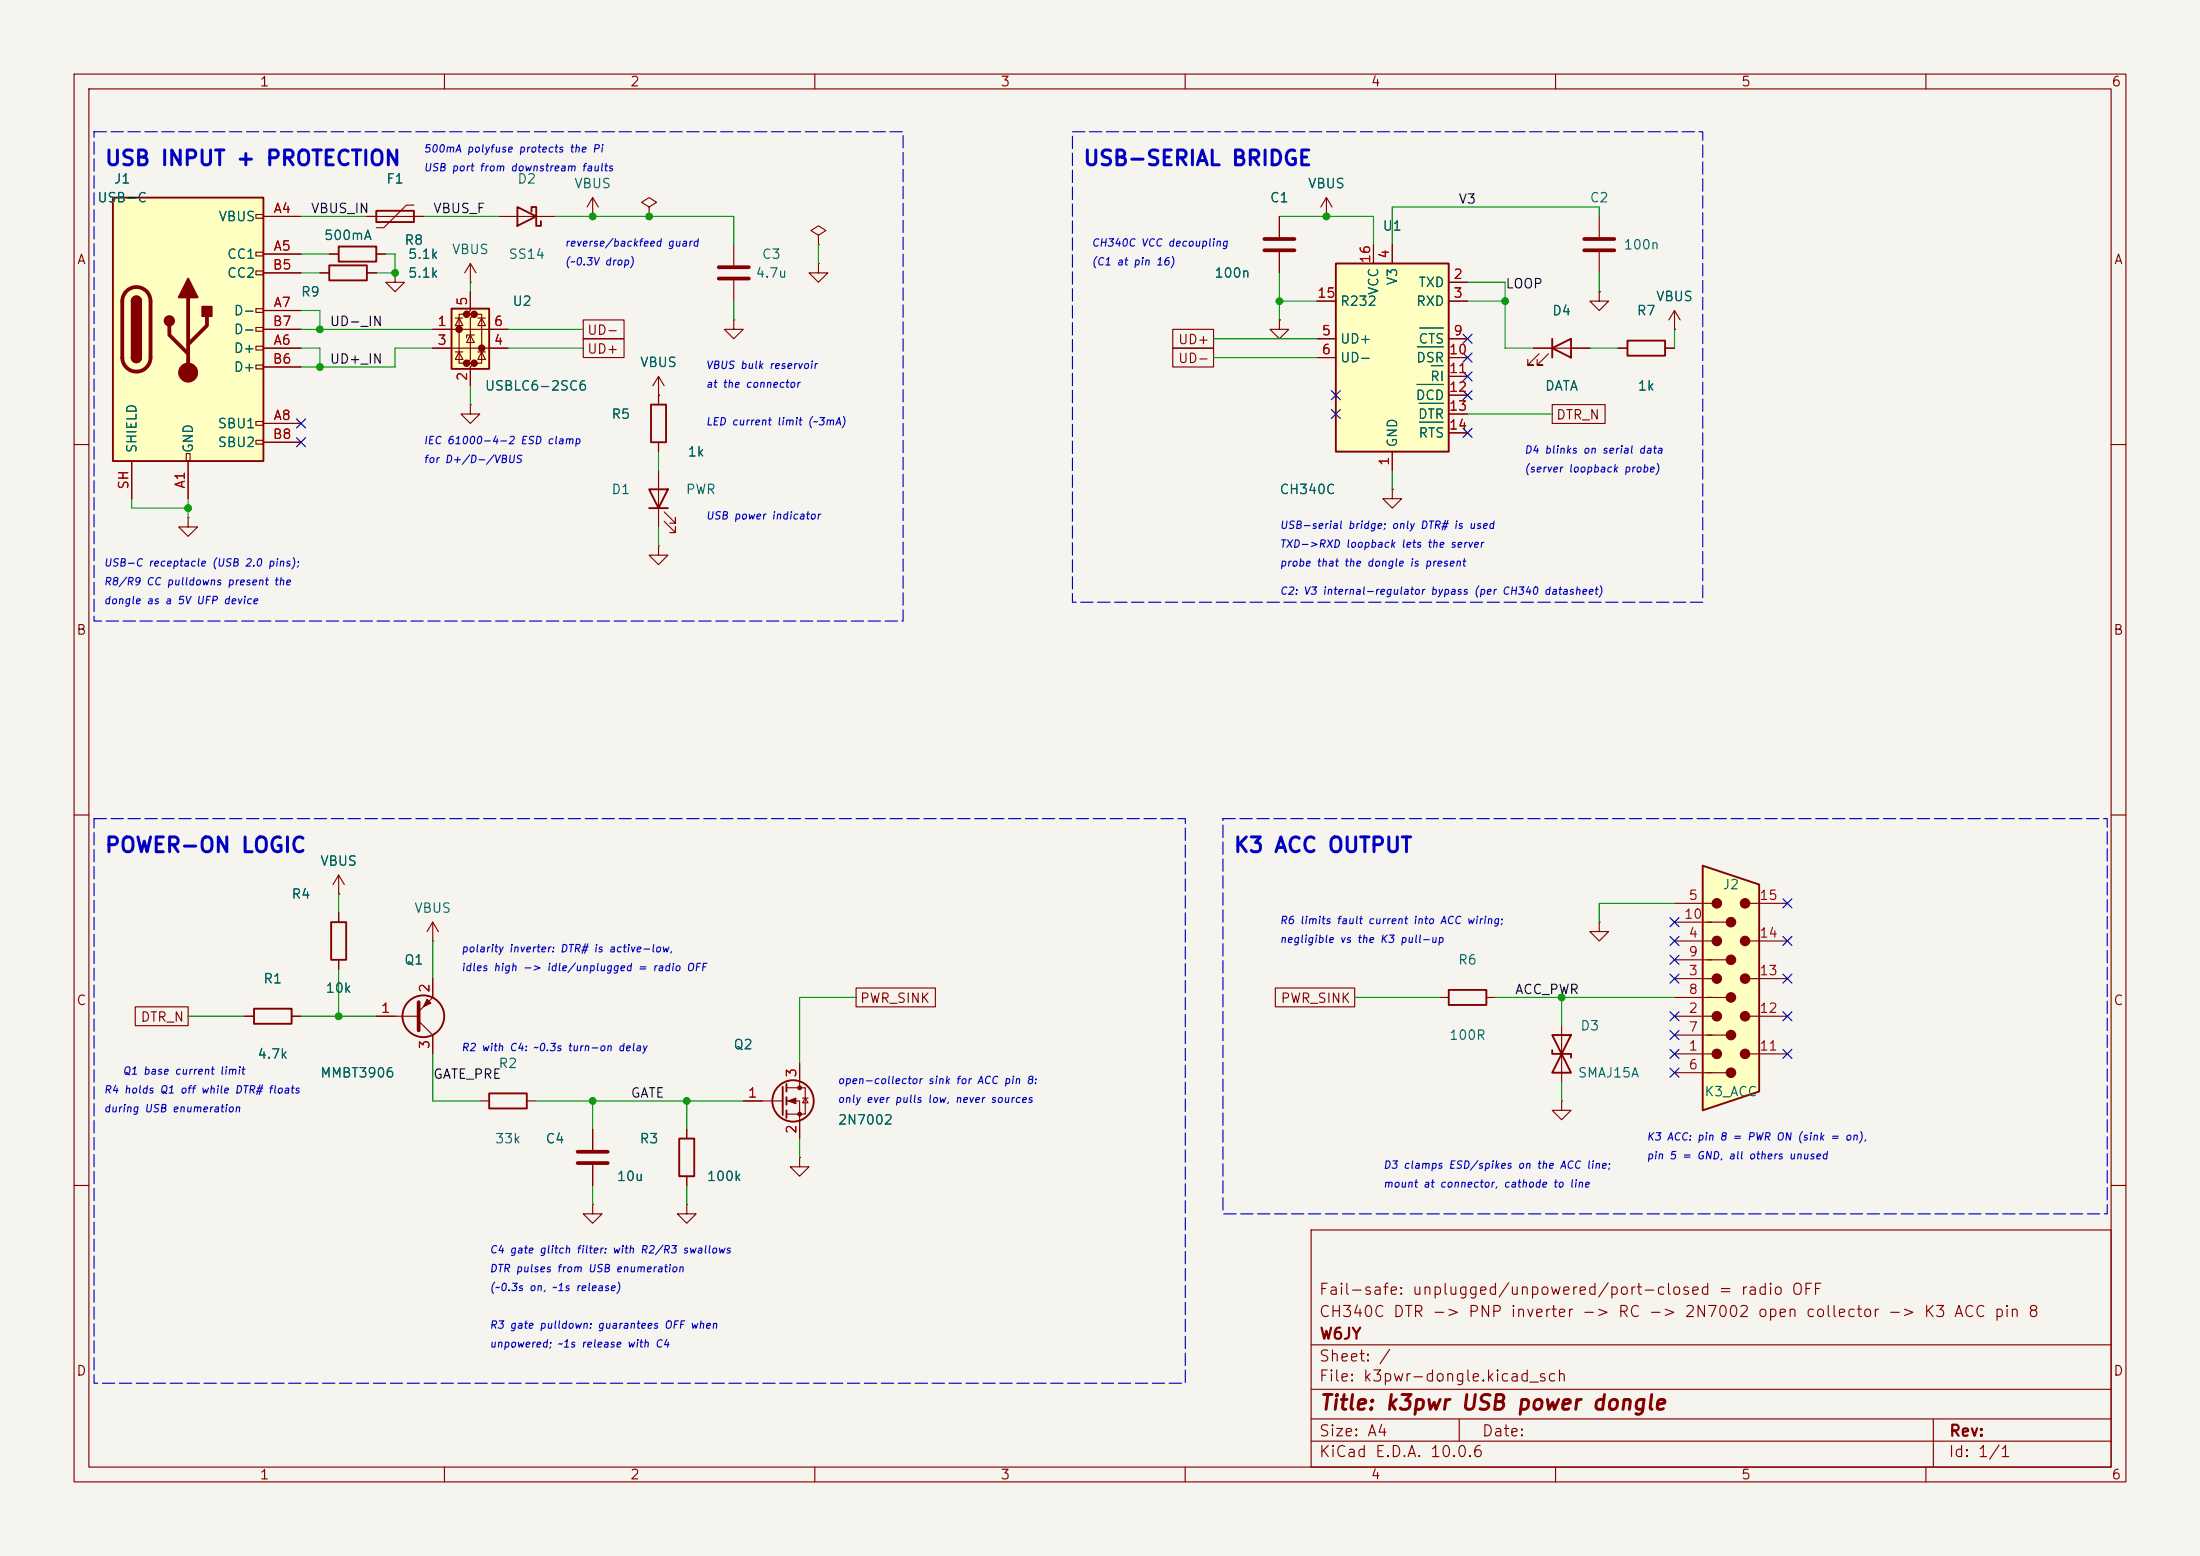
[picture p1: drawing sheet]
<svg xmlns="http://www.w3.org/2000/svg" width="297mm" height="210mm" viewBox="0 0 297 210" stroke-linecap="round" stroke-linejoin="round" font-family="sans-serif">
<path d="M0 0h297v210h-297z" fill="#f5f4ef" stroke="#f5f4ef" stroke-width=".14"/>
<g fill="none" stroke="#840000" stroke-width=".15">
<path d="M10 10h277v190h-277zM12 12h273v186h-273zM60 10v2M110 10v2M160 10v2M210 10v2M260 10v2M215.9 29.2v2.8M215.9 34v2.8M218.4 47h1.3M224.8 47h1.3M226.1 44.5h.1"/>
<path d="M226.1 41.9l-.8 1.3M226.1 41.9l.7 1.3M226.1 41.9v2.6M10 60h2M285 60h2M10 110h2M285 110h2M33 137.2h1.3M39.4 137.2h1.2M194.3 134.6h1.3M200.7 134.6h1.2M10 160h2"/>
<path d="M177 166h108v32h-108zM285 160h2M60 198v2M110 198v2M160 198v2M177 194.5h108M177 191.5h108M177 187.5h108M177 181.5h108M197 191.5v3M210 198v2M260 198v2"/>
<path d="M261 191.5v6.5"/>
</g>
<path d="M219.7 46h5.1v2h-5.1zM34.3 136.1h5.1v2.1h-5.1zM195.6 133.6h5.1v2h-5.1z" fill="none" stroke="#840000" stroke-width=".25"/>
<path d="M213.9 32.3h4M213.9 33.8h4" fill="none" stroke="#840000" stroke-width=".51"/>
<path d="M180.3 35.6h15.3v25.4h-15.3z" fill="#ffffc2"/>
<g fill="none" stroke="#840000" stroke-width=".25">
<path d="M44.4 35.8h5.1v2h-5.1zM180.3 35.6h15.3v25.4h-15.3zM87.9 54.6h2v5.1h-2zM209.5 47l2.6-1.3v2.6zM209.5 45.7v2.6M87.6 66h2.6l-1.3 2.6zM87.6 68.6h2.6M44.7 124.5h2v5h-2zM66 147.6h5.1v2h-5.1zM91.7 153.7h2v5.1h-2zM105.7 146.7v3.8M106.2 146.3v1"/>
<path d="M106.2 148.1v1M106.2 149.9v1"/>
<circle cx="57.1" cy="137.2" r="2.82"/>
<circle cx="107.1" cy="148.6" r="2.79"/>
</g>
<g fill="none" stroke="#840000" stroke-width=".15">
<path d="M43.2 36.8h1.2M49.5 36.8h1.3M87.6 27.9l1-.6-1-.6-1 .6 1 .6v1.3M87.6 29.2h.1M99.1 33v2.8M99.1 37.8v2.8M110.5 31.8l1-.7-1-.6-1 .6 1 .7v1.2M110.5 33h.1M110.5 35.6v1.2h1.3l-1.3 1.3-1.3-1.3h1.3M110.5 35.6h.1M185.4 33v2.6M188 33v2.6"/>
<path d="M195.6 38.1h2.5M63.5 54.6v1.3h1.3l-1.3 1.3-1.3-1.3h1.3M63.5 54.6h.1M88.9 53.3h.1M88.9 50.8l-.8 1.3M88.9 50.8l.8 1.3M88.9 50.8v3.8M88.9 59.7v1.3M99.1 43.2v1.3h1.2l-1.2 1.2-1.3-1.2h1.3M99.1 43.2h.1M177.8 40.6h2.5M177.8 45.7h2.5"/>
<path d="M177.8 48.3h2.5M195.6 40.6h2.5M195.6 45.7h2.5M195.6 48.3h2.5M195.6 50.8h2.5M195.6 53.3h2.5M195.6 55.9h2.5M195.6 58.4h2.5M207 47h7.6M207.8 47.8l-1.6 1.5h.8h-.8v-.8M209 47.8l-1.5 1.5h.8h-.8v-.8M25.4 69.9v1.2h1.3l-1.3 1.3-1.3-1.3h1.3"/>
<path d="M25.4 69.9h.1M88.9 73.7v1.2h1.3l-1.3 1.3-1.3-1.3h1.3M88.9 73.7h.1M88.9 63.5v7.6M89.7 70.4l1.5 1.5v-.8v.8h-.8M89.7 69.1l1.5 1.5v-.7v.7h-.8M188 66v1.3h1.2l-1.2 1.3-1.3-1.3h1.3M188 66h.1M188 61v2.5M45.7 118.1v2.6M45.7 118.1l-.7 1.3M45.7 118.1l.8 1.3"/>
<path d="M45.7 120.7h.1M45.7 123.2v1.3M45.7 129.5v1.3M50.8 137.2h5.7M56.5 137.8l1.9 1.9v2.5M58.4 127h.1M58.4 124.5l-.7 1.2M58.4 124.5l.8 1.2M58.4 124.5v2.5M58.4 132.1v2.5l-1.9 1.9M64.8 148.6h1.2M71.1 148.6h1.3"/>
<path d="M80 152.4v2.8M80 157.2v2.8M92.7 152.4v1.3M92.7 158.8v1.2M100.3 148.6h5.4M106.2 146.8h2.5v3.6h-2.5M106.2 148.6h1.7v5.1M107.9 156.2v1.3h1.3l-1.3 1.3-1.2-1.3h1.2M107.9 156.2h.1M107.9 143.5v3.3M108.3 148.2h.8M108.7 148.2l.4 .6h-.8z"/>
</g>
<path d="M191.3 51.9h3.5M191.3 46.8h3.5M191.6 54.4h3.2M191.7 44.3h3.1M191.7 57h3.1M193.2 49.4h1.6" fill="none" stroke="#006464" stroke-width=".15"/>
<path d="M97 36.1h4.1M97 37.6h4.1M56.5 135.3v3.8M78 155.4h4M78 157h4" fill="none" stroke="#840000" stroke-width=".51"/>
<g fill="#840000" stroke="#840000" stroke-width=".15">
<path d="M106.4 148.6l1-.4v.8z"/>
<path d="M57.7 134.9l.5 .5-1.1 .5z"/>
<circle cx="107.9" cy="146.8" r=".25"/>
<circle cx="107.9" cy="150.4" r=".25"/>
</g>
<path d="M15.2 26.7h20.4v35.5h-20.4z" fill="#ffffc2"/>
<g fill="none" stroke="#840000" stroke-width=".15">
<path d="M34.5 29h1.1v.5h-1.1zM34.5 34h1.1v.5h-1.1zM34.5 36.6h1.1v.5h-1.1zM35.6 29.2h5M35.6 34.3h5M35.6 36.8h5M34.5 41.7h1.1v.5h-1.1zM34.5 44.2h1.1v.5h-1.1zM34.5 46.7h1.1v.5h-1.1zM34.5 49.3h1.1v.5h-1.1zM34.5 56.9h1.1v.5h-1.1zM34.5 59.4h1.1v.5h-1.1z"/>
<path d="M35.6 47h5M35.6 41.9h5M35.6 57.2h5M35.6 49.5h5M35.6 44.5h5M35.6 59.7h5M17.8 62.2v5.1M25.1 61.2h.6v1h-.6zM25.4 62.2v5.1M80 162.6v1.2h1.3l-1.3 1.3-1.3-1.3h1.3M80 162.6h.1M92.7 162.6v1.2h1.3l-1.3 1.3-1.3-1.3h1.3"/>
<path d="M92.7 162.6h.1"/>
</g>
<path d="M15.2 26.7h20.4v35.5h-20.4zM17.8 40.6a.64 .64 0 0 1 .6-.6 .64 .64 0 0 1 .6 .6M17.8 48.3a.64 .64 0 0 0 .6 .6 .64 .64 0 0 0 .6-.6" fill="none" stroke="#840000" stroke-width=".25"/>
<path d="M17.1 39.3a1.9 1.9 0 0 1 2-.4 1.9 1.9 0 0 1 1.2 1.7v7.7a1.91 1.91 0 0 1-1.9 1.9 1.91 1.91 0 0 1-1.9-1.9v-7.7a1.9 1.9 0 0 1 .6-1.3zM22.9 43.9v1.3l2.5 2.6M25.4 40.1v10.2M27.9 42.7v1.2l-2.5 2.6" fill="none" stroke="#840000" stroke-width=".51"/>
<g fill="#840000" stroke="#840000" stroke-width=".25">
<path d="M17.8 40.6h1.2v7.7h-1.2z"/>
<path d="M18 40.2a.64 .64 0 0 1 .7-.1 .64 .64 0 0 1 .3 .5h-1.2z"/>
<path d="M17.8 48.3h1.2a.64 .64 0 0 1-.6 .6 .64 .64 0 0 1-.6-.6z"/>
<path d="M25.4 37.6l1.3 2.5h-2.6z"/>
<path d="M27.3 41.4h1.3v1.3h-1.3z"/>
<circle cx="22.9" cy="43.3" r=".63"/>
</g>
<circle cx="25.4" cy="50.3" r="1.27" fill="#840000" stroke="#840000" stroke-width=".15"/>
<path d="M61 41.7h5v8.1h-5z" fill="#ffffc2"/>
<g fill="#840000" stroke="#840000" stroke-width=".51">
<circle cx="62" cy="44.4" r=".25"/>
<circle cx="63" cy="42.4" r=".25"/>
<circle cx="63" cy="49" r=".25"/>
<circle cx="64" cy="42.4" r=".25"/>
<circle cx="64" cy="49" r=".25"/>
<circle cx="65" cy="47" r=".25"/>
</g>
<g fill="none" stroke="#840000" stroke-width=".15">
<path d="M63.5 39.4v2.5l-.5 .5h1l-.5 .5v5.6l-.5 .5h1l-.5 .5v2.6M215.9 39.4v1.2h1.3l-1.3 1.3-1.3-1.3h1.3M215.9 39.4h.1M58.4 44.5h10.2M58.4 47h10.2M61.5 47.5h1M61.5 42.9h1M62 42.9l.5 1h-1zM62 47.5l.5 1h-1zM63 42.4h-1v6.6h1M63.5 45.2l.5 1h-1zM64 45.2h-1v.4"/>
<path d="M64 42.4h1v6.6h-1M64.5 47.5h1M64.5 42.9h1M65 42.9l.5 1h-1zM65 47.5l.5 1h-1z"/>
</g>
<path d="M61 41.7h5v8.1h-5z" fill="none" stroke="#840000" stroke-width=".25"/>
<path d="M229.9 116.8l7.6 2.6v27.9l-7.6 2.6z" fill="#ffffc2"/>
<path d="M45.7 33.3h5.1v2h-5.1zM50.8 28.4h5.1v1.6h-5.1zM69.8 27.9l2.6 1.3-2.6 1.3zM71.8 28.6v-.7h.6v2.6h.6v-.7M229.9 116.8l7.6 2.6v27.9l-7.6 2.6zM209.5 139.7l2.6 5.1h-2.6l2.6-5.1zM209.5 141.7v.5h2.6v.5" fill="none" stroke="#840000" stroke-width=".25"/>
<g fill="none" stroke="#840000" stroke-width=".15">
<path d="M35.6 34.3h5M35.6 29.2h5M35.6 36.8h5M43.2 36.8h1.2M44.4 34.3h1.3M49.5 29.2h7.6M49.5 36.8h1.3M50.8 34.3h1.3M53.3 36.8v1.3h1.3l-1.3 1.3-1.2-1.3h1.2M53.3 36.8h.1M55.9 27.7h-1l-3.1 3h-1M63.5 38.1h.1"/>
<path d="M63.5 35.6l-.8 1.2M63.5 35.6l.8 1.2M63.5 35.6v2.5M63.5 39.4v2.5M67.3 29.2h7.6M80 29.2h.1M80 26.7l-.8 1.2M80 26.7l.8 1.2M80 26.7v2.5M172.7 29.2v2.8M172.7 34v2.8M179.1 29.2h.1"/>
<path d="M179.1 26.7l-.8 1.2M179.1 26.7l.7 1.2M179.1 26.7v2.5M185.4 33v2.6M188 33v2.6M195.6 38.1h2.5M215.9 39.4h.1M35.6 47h5M35.6 44.5h5M35.6 41.9h5M35.6 57.2h5M35.6 49.5h5"/>
<path d="M35.6 59.7h5M58.4 47h2.6M58.4 44.5h2.6M63.5 49.5v2.6M66 47h2.6M66 44.5h2.6M78.7 45.7h5.5v2.6h-5.5zM78.7 43.2h5.5v2.5h-5.5zM88.9 53.3h.1M88.9 53.3v1.3M88.9 59.7v1.3M158.3 44.4h5.5v2.6h-5.5z"/>
<path d="M158.3 47h5.5v2.5h-5.5zM172.7 43.2v1.3h1.3l-1.3 1.2-1.3-1.2h1.3M172.7 43.2h.1M177.8 40.6h2.5M177.8 45.7h2.5M177.8 48.3h2.5M195.6 40.6h2.5M195.6 45.7h2.5M195.6 48.3h2.5M195.6 50.8h2.5M195.6 53.3h2.5M195.6 55.9h2.5"/>
<path d="M195.6 58.4h2.5M207 47h2.5M209.5 54.6h7.2v2.6h-7.2zM212.1 47h2.5M218.4 47h1.3M224.8 47h1.3M226.1 44.5h.1M17.8 62.2v5.1M25.4 62.2v5.1M188 66h.1M188 61v2.5M18.3 135.9h7.1v2.5h-7.1z"/>
<path d="M33 137.2h1.3M39.4 137.2h1.2M45.7 120.7h.1M45.7 123.2v1.3M45.7 129.5v1.3M50.8 137.2h2.5M58.4 132.1v2.5M58.4 139.7v2.5M115.6 133.3h10.7v2.6h-10.7zM172.2 133.3h10.7v2.6h-10.7zM210.8 138.4v7.7M215.9 124.5v1.2h1.3l-1.3 1.3-1.3-1.3h1.3"/>
<path d="M215.9 124.5h.1M226.1 139.7h6.9M226.1 124.5h6.9M226.1 129.5h6.9M226.1 134.6h6.9M226.1 137.2h5M226.1 132.1h5M226.1 127h5M226.1 121.9h5M236.2 137.2h5.1M236.2 132.1h5.1M236.2 127h5.1"/>
<path d="M236.2 121.9h5.1M80 152.4v2.8M80 157.2v2.8M92.7 152.4v1.3M92.7 158.8v1.2M100.3 148.6h2.6M107.9 143.5v2.6M107.9 151.1v2.6M210.8 148.6v1.3h1.3l-1.3 1.2-1.3-1.2h1.3M210.8 148.6h.1M226.1 144.8h6.9M226.1 142.2h5"/>
<path d="M236.2 142.2h5.1"/>
</g>
<g fill="#840000" stroke="#840000" stroke-width=".15">
<circle cx="231.8" cy="121.9" r=".63"/>
<circle cx="231.8" cy="127" r=".63"/>
<circle cx="231.8" cy="132.1" r=".63"/>
<circle cx="231.8" cy="137.2" r=".63"/>
<circle cx="231.8" cy="142.2" r=".63"/>
<circle cx="233.7" cy="124.5" r=".63"/>
<circle cx="233.7" cy="129.5" r=".63"/>
<circle cx="233.7" cy="134.6" r=".63"/>
<circle cx="233.7" cy="139.7" r=".63"/>
<circle cx="233.7" cy="144.8" r=".63"/>
<circle cx="235.6" cy="121.9" r=".63"/>
<circle cx="235.6" cy="127" r=".63"/>
<circle cx="235.6" cy="132.1" r=".63"/>
<circle cx="235.6" cy="137.2" r=".63"/>
<circle cx="235.6" cy="142.2" r=".63"/>
</g>
<path d="M170.7 32.3h4.1M170.7 33.8h4.1" fill="none" stroke="#840000" stroke-width=".51"/>
<g fill="none" stroke="#009600" stroke-width=".15">
<path d="M40.6 36.8h2.6M40.6 29.2h8.9M40.6 34.3h3.8M52.1 34.3h1.2v2.5h-2.5M57.1 29.2h10.2M63.5 38.1v1.3M74.9 29.2h24.2v3.8M110.5 33v2.6M172.7 29.2h12.7v3.8M172.7 36.8v6.4M198.1 38.1h5.1v8.9h3.8M215.9 29.2v-1.3h-27.9v5.1"/>
<path d="M215.9 36.8v2.6M40.6 47h2.6v2.5M40.6 44.5h17.8M40.6 41.9h2.6v2.6M58.4 47h-5.1v2.5h-12.7M63.5 52.1v2.5M68.6 47h10.1M68.6 44.5h10.1M88.9 53.3h.1M99.1 40.6v2.6M163.8 45.7h14M163.8 48.3h14"/>
<path d="M172.7 40.6h5.1M198.1 40.6h5.1M198.1 55.9h11.4M214.6 47h3.8M226.1 44.5v2.5M17.8 67.3v1.3h7.6M25.4 67.3v2.6M88.9 61v2.5M88.9 71.1v2.6M188 63.5v2.5M25.4 137.2h7.6M40.6 137.2h10.2"/>
<path d="M45.7 120.7v2.5M45.7 130.8v6.4M58.4 127v5.1M115.6 134.6h-7.7v8.9M182.9 134.6h11.4M201.9 134.6h24.2M210.8 134.6v3.8M226.1 121.9h-10.2v2.6M58.4 142.2v6.4h6.4M72.4 148.6h27.9M80 148.6v3.8M92.7 148.6v3.8"/>
<path d="M107.9 153.7v2.5M210.8 146.1v2.5M80 160v2.6M92.7 160v2.6"/>
</g>
<g fill="none" stroke="#000084" stroke-width=".15">
<path d="M40 56.5l1.2 1.3M40 59.1l1.2 1.2M41.2 56.5l-1.2 1.3M41.2 59.1l-1.2 1.2M179.7 52.7l1.2 1.2M179.7 55.3l1.2 1.2M180.9 52.7l-1.2 1.2M180.9 55.3l-1.2 1.2M197.5 47.7l1.2 1.2M197.5 50.2l1.2 1.2M197.5 52.7l1.2 1.2M197.5 57.8l1.2 1.2"/>
<path d="M197.5 45.1l1.2 1.2M198.7 47.7l-1.2 1.2M198.7 50.2l-1.2 1.2M198.7 52.7l-1.2 1.2M198.7 57.8l-1.2 1.2M198.7 45.1l-1.2 1.2M225.5 136.6l1.2 1.2M225.5 131.5l1.2 1.2M225.5 128.9l1.2 1.2M225.5 139.1l1.2 1.2M225.5 126.4l1.2 1.2M225.5 123.9l1.2 1.2"/>
<path d="M226.7 136.6l-1.2 1.2M226.7 131.5l-1.2 1.2M226.7 128.9l-1.2 1.2M226.7 139.1l-1.2 1.2M226.7 126.4l-1.2 1.2M226.7 123.9l-1.2 1.2M240.7 136.6l1.2 1.2M240.7 131.5l1.2 1.2M240.7 121.3l1.2 1.2M240.7 126.4l1.2 1.2M241.9 126.4l-1.2 1.2M241.9 121.3l-1.2 1.2"/>
<path d="M241.9 136.6l-1.2 1.2M241.9 131.5l-1.2 1.2M225.5 141.6l1.2 1.2M225.5 144.2l1.2 1.2M226.7 141.6l-1.2 1.2M226.7 144.2l-1.2 1.2M240.7 141.6l1.2 1.2M241.9 141.6l-1.2 1.2"/>
</g>
<path d="M12.7 17.8h109.2v66h-109.2zM144.8 17.8h85.1v63.5h-85.1zM12.7 110.5h147.3v76.2h-147.3zM165.1 110.5h119.4v53.3h-119.4z" fill="none" stroke="#0000c2" stroke-width=".15" stroke-dasharray="1.7 .6"/>
<path d="M191.3 51.9h3.5M191.3 46.8h3.5M191.6 54.4h3.2M191.7 44.3h3.1M191.7 57h3.1M193.2 49.4h1.6" fill="none" stroke="#006464" stroke-width=".15"/>
<g fill="#009600" stroke="#009600" stroke-width=".14">
<circle cx="203.2" cy="40.6" r=".46"/>
<circle cx="210.8" cy="134.6" r=".46"/>
<circle cx="45.7" cy="137.2" r=".46"/>
<circle cx="25.4" cy="68.6" r=".46"/>
<circle cx="179.1" cy="29.2" r=".46"/>
<circle cx="172.7" cy="40.6" r=".46"/>
<circle cx="80" cy="29.2" r=".46"/>
<circle cx="53.3" cy="36.8" r=".46"/>
<circle cx="43.2" cy="44.5" r=".46"/>
<circle cx="43.2" cy="49.5" r=".46"/>
<circle cx="87.6" cy="29.2" r=".46"/>
<circle cx="92.7" cy="148.6" r=".46"/>
<circle cx="80" cy="148.6" r=".46"/>
</g>
<g font-size="2" fill="#0000c2">
<text x="14" y="22.8">USB INPUT + PROTECTION</text>
<text x="146.1" y="22.8">USB-SERIAL BRIDGE</text>
<text x="14" y="115.6">POWER-ON LOGIC</text>
<text x="166.4" y="115.6">K3 ACC OUTPUT</text>
</g>
<text font-size="2" fill="#840000" x="178" y="190.8">Title: k3pwr USB power dongle</text>
<g font-size="1.5" fill="#840000">
<text x="178" y="178.1">CH340C DTR -&gt; PNP inverter -&gt; RC -&gt; 2N7002 open collector -&gt; K3 ACC pin 8</text>
<text x="178" y="175.1">Fail-safe: unplugged/unpowered/port-closed = radio OFF</text>
<text x="178" y="184.1">Sheet: /</text>
<text x="178" y="181.1">W6JY</text>
<text x="178" y="186.8">File: k3pwr-dongle.kicad_sch</text>
<text x="178" y="197">KiCad E.D.A. 10.0.6</text>
<text x="178" y="194.2">Size: A4</text>
<text x="200" y="194.2">Date:</text>
<text x="263" y="197">Id: 1/1</text>
<text x="263" y="194.2">Rev:</text>
</g>
<g font-size="1.3" fill="#840000">
<text x="35" y="12">1</text>
<text x="85" y="12">2</text>
<text x="135" y="12">3</text>
<text x="185" y="12">4</text>
<text x="235" y="12">5</text>
<text x="285" y="12">6</text>
<text x="10.3" y="36">A</text>
<text x="285.3" y="36">A</text>
<text x="79.2" y="45.5">UD-</text>
<text x="159" y="46.8">UD+</text>
<text x="79.2" y="48">UD+</text>
<text x="159" y="49.3">UD-</text>
<text x="210" y="56.9">DTR_N</text>
<text x="10.2" y="86">B</text>
<text x="285.2" y="86">B</text>
<text x="10.2" y="136">C</text>
<text x="116" y="135.7">PWR_SINK</text>
<text x="172.8" y="135.7">PWR_SINK</text>
<text x="285.2" y="136">C</text>
<text x="18.9" y="138.2">DTR_N</text>
<text x="10.2" y="186">D</text>
<text x="285.2" y="186">D</text>
<text x="35" y="200">1</text>
<text x="85" y="200">2</text>
<text x="135" y="200">3</text>
<text x="185" y="200">4</text>
<text x="235" y="200">5</text>
<text x="285" y="200">6</text>
</g>
<g font-size="1.3" fill="#006464">
<text x="13.1" y="27.6">USB-C</text>
<text x="15.3" y="25.1">J1</text>
<text x="52.1" y="25.1">F1</text>
<text x="69.8" y="25.1">D2</text>
<text x="77.4" y="25.7">VBUS</text>
<text x="171.4" y="27.6">C1</text>
<text x="176.5" y="25.7">VBUS</text>
<text x="214.5" y="27.6">C2</text>
<text x="29.4" y="30.2">VBUS</text>
<text x="30.6" y="35.3">CC1</text>
<text x="43.7" y="32.7">500mA</text>
<text x="54.5" y="33.4">R8</text>
<text x="55" y="35.3">5.1k</text>
<text x="60.9" y="34.6">VBUS</text>
<text x="68.6" y="35.3">SS14</text>
<text x="102.8" y="35.3">C3</text>
<text x="186.6" y="31.4">U1</text>
<text x="219.1" y="34">100n</text>
<text x="30.6" y="37.8">CC2</text>
<text x="40.5" y="40.3">R9</text>
<text x="55" y="37.8">5.1k</text>
<text x="69.1" y="41.6">U2</text>
<text x="101.9" y="37.8">4.7u</text>
<text x="163.9" y="37.8">100n</text>
<text x="180.8" y="41.6">R232</text>
<text x="186.4" y="39.9" transform="rotate(-90 186.4 39.9)">VCC</text>
<text x="188.9" y="38.6" transform="rotate(-90 188.9 38.6)">V3</text>
<text x="191.1" y="41.6">RXD</text>
<text x="191.4" y="39.1">TXD</text>
<text x="223.5" y="41">VBUS</text>
<text x="31.5" y="48">D+</text>
<text x="31.5" y="42.9">D-</text>
<text x="31.5" y="45.4">D-</text>
<text x="180.8" y="46.7">UD+</text>
<text x="191.4" y="46.7">CTS</text>
<text x="209.5" y="42.9">D4</text>
<text x="220.9" y="42.9">R7</text>
<text x="31.5" y="50.5">D+</text>
<text x="65.4" y="53">USBLC6-2SC6</text>
<text x="86.3" y="49.9">VBUS</text>
<text x="180.8" y="49.2">UD-</text>
<text x="191.1" y="49.2">DSR</text>
<text x="193" y="51.8">RI</text>
<text x="208.5" y="53">DATA</text>
<text x="221" y="53">1k</text>
<text x="29.3" y="58.1">SBU1</text>
<text x="82.5" y="56.8">R5</text>
<text x="191" y="54.3">DCD</text>
<text x="191.3" y="56.8">DTR</text>
<text x="191.4" y="59.4">RTS</text>
<text x="18.7" y="61.2" transform="rotate(-90 18.7 61.2)">SHIELD</text>
<text x="26.4" y="61.2" transform="rotate(-90 26.4 61.2)">GND</text>
<text x="29.3" y="60.7">SBU2</text>
<text x="92.7" y="61.9">1k</text>
<text x="188.9" y="60.5" transform="rotate(-90 188.9 60.5)">GND</text>
<text x="82.5" y="67">D1</text>
<text x="92.5" y="67">PWR</text>
<text x="172.7" y="67">CH340C</text>
<text x="43.1" y="117.2">VBUS</text>
<text x="39.3" y="121.6">R4</text>
<text x="55.8" y="123.5">VBUS</text>
<text x="232.5" y="120.3">J2</text>
<text x="54.5" y="130.5">Q1</text>
<text x="196.8" y="130.5">R6</text>
<text x="35.5" y="133">R1</text>
<text x="43.9" y="134.3">10k</text>
<text x="34.7" y="143.2">4.7k</text>
<text x="98.9" y="141.9">Q2</text>
<text x="195.5" y="140.7">100R</text>
<text x="213.3" y="139.4">D3</text>
<text x="43.1" y="145.7">MMBT3906</text>
<text x="67.2" y="144.5">R2</text>
<text x="212.9" y="145.7">SMAJ15A</text>
<text x="230" y="148.3">K3_ACC</text>
<text x="66.7" y="154.6">33k</text>
<text x="73.6" y="154.6">C4</text>
<text x="86.3" y="154.6">R3</text>
<text x="113" y="152.1">2N7002</text>
<text x="83.2" y="159.7">10u</text>
<text x="95.3" y="159.7">100k</text>
</g>
<g font-size="1.3" fill="#a90000">
<text x="36.8" y="29.1">A4</text>
<text x="36.8" y="34.2">A5</text>
<text x="185.3" y="35.6" transform="rotate(-90 185.3 35.6)">16</text>
<text x="187.8" y="35" transform="rotate(-90 187.8 35)">4</text>
<text x="36.7" y="36.7">B5</text>
<text x="36.8" y="41.8">A7</text>
<text x="63.4" y="41.4" transform="rotate(-90 63.4 41.4)">5</text>
<text x="177.7" y="40.5">15</text>
<text x="196.1" y="38">2</text>
<text x="196.1" y="40.5">3</text>
<text x="36.7" y="44.3">B7</text>
<text x="36.8" y="46.9">A6</text>
<text x="59" y="44.3">1</text>
<text x="59" y="46.9">3</text>
<text x="66.6" y="46.9">4</text>
<text x="66.6" y="44.3">6</text>
<text x="178.3" y="45.6">5</text>
<text x="196.1" y="45.6">9</text>
<text x="36.7" y="49.4">B6</text>
<text x="63.4" y="51.5" transform="rotate(-90 63.4 51.5)">2</text>
<text x="178.3" y="48.1">6</text>
<text x="195.5" y="48.1">10</text>
<text x="195.5" y="50.7">11</text>
<text x="195.5" y="53.2">12</text>
<text x="36.7" y="59.6">B8</text>
<text x="36.8" y="57">A8</text>
<text x="195.5" y="55.7">13</text>
<text x="195.5" y="58.3">14</text>
<text x="187.8" y="63" transform="rotate(-90 187.8 63)">1</text>
<text x="17.6" y="66.2" transform="rotate(-90 17.6 66.2)">SH</text>
<text x="25.3" y="66" transform="rotate(-90 25.3 66)">A1</text>
<text x="227.3" y="124.3">10</text>
<text x="227.9" y="121.8">5</text>
<text x="237.4" y="121.8">15</text>
<text x="227.9" y="131.9">3</text>
<text x="227.9" y="126.9">4</text>
<text x="227.9" y="129.4">9</text>
<text x="237.4" y="131.9">13</text>
<text x="237.4" y="126.9">14</text>
<text x="51.3" y="137">1</text>
<text x="58.3" y="134.1" transform="rotate(-90 58.3 134.1)">2</text>
<text x="227.9" y="137">2</text>
<text x="227.9" y="134.5">8</text>
<text x="237.4" y="137">12</text>
<text x="58.3" y="141.7" transform="rotate(-90 58.3 141.7)">3</text>
<text x="227.9" y="142.1">1</text>
<text x="227.9" y="139.6">7</text>
<text x="237.4" y="142.1">11</text>
<text x="100.9" y="148.5">1</text>
<text x="107.8" y="145.5" transform="rotate(-90 107.8 145.5)">3</text>
<text x="227.9" y="144.6">6</text>
<text x="107.8" y="153.1" transform="rotate(-90 107.8 153.1)">2</text>
</g>
<g font-size="1.3" fill="#0f0f0f">
<text x="41.9" y="29.1">VBUS_IN</text>
<text x="58.4" y="29.1">VBUS_F</text>
<text x="196.8" y="27.8">V3</text>
<text x="203.2" y="39.2">LOOP</text>
<text x="44.4" y="44.3">UD-_IN</text>
<text x="44.4" y="49.4">UD+_IN</text>
<text x="204.4" y="134.5">ACC_PWR</text>
<text x="58.4" y="145.9">GATE_PRE</text>
<text x="85.1" y="148.5">GATE</text>
</g>
<g font-size="1" fill="#0000c2">
<text x="57.1" y="20.8">500mA polyfuse protects the Pi</text>
<text x="57.1" y="23.4">USB port from downstream faults</text>
<text x="76.2" y="33.5">reverse/backfeed guard</text>
<text x="147.3" y="33.5">CH340C VCC decoupling</text>
<text x="76.2" y="36.1">(~0.3V drop)</text>
<text x="147.3" y="36.1">(C1 at pin 16)</text>
<text x="95.2" y="50">VBUS bulk reservoir</text>
<text x="95.2" y="52.6">at the connector</text>
<text x="95.2" y="57.7">LED current limit (~3mA)</text>
<text x="57.1" y="60.2">IEC 61000-4-2 ESD clamp</text>
<text x="57.1" y="62.7">for D+/D-/VBUS</text>
<text x="205.7" y="64">(server loopback probe)</text>
<text x="205.7" y="61.5">D4 blinks on serial data</text>
<text x="95.2" y="70.4">USB power indicator</text>
<text x="172.7" y="71.6">USB-serial bridge; only DTR# is used</text>
<text x="13.9" y="76.7">USB-C receptacle (USB 2.0 pins);</text>
<text x="172.7" y="76.7">probe that the dongle is present</text>
<text x="172.7" y="74.2">TXD-&gt;RXD loopback lets the server</text>
<text x="13.9" y="81.8">dongle as a 5V UFP device</text>
<text x="13.9" y="79.2">R8/R9 CC pulldowns present the</text>
<text x="172.7" y="80.5">C2: V3 internal-regulator bypass (per CH340 datasheet)</text>
<text x="172.7" y="125">R6 limits fault current into ACC wiring;</text>
<text x="62.2" y="131.3">idles high -&gt; idle/unplugged = radio OFF</text>
<text x="62.2" y="128.8">polarity inverter: DTR# is active-low,</text>
<text x="172.7" y="127.5">negligible vs the K3 pull-up</text>
<text x="62.2" y="142.1">R2 with C4: ~0.3s turn-on delay</text>
<text x="13.9" y="147.8">R4 holds Q1 off while DTR# floats</text>
<text x="16.5" y="145.3">Q1 base current limit</text>
<text x="113" y="146.6">open-collector sink for ACC pin 8:</text>
<text x="113" y="149.1">only ever pulls low, never sources</text>
<text x="13.9" y="150.4">during USB enumeration</text>
<text x="222.2" y="154.2">K3 ACC: pin 8 = PWR ON (sink = on),</text>
<text x="186.6" y="158">D3 clamps ESD/spikes on the ACC line;</text>
<text x="186.6" y="160.5">mount at connector, cathode to line</text>
<text x="222.2" y="156.7">pin 5 = GND, all others unused</text>
<text x="66" y="169.4">C4 gate glitch filter: with R2/R3 swallows</text>
<text x="66" y="172">DTR pulses from USB enumeration</text>
<text x="66" y="179.6">R3 gate pulldown: guarantees OFF when</text>
<text x="66" y="174.5">(~0.3s on, ~1s release)</text>
<text x="66" y="182.1">unpowered; ~1s release with C4</text>
</g>
</svg>
